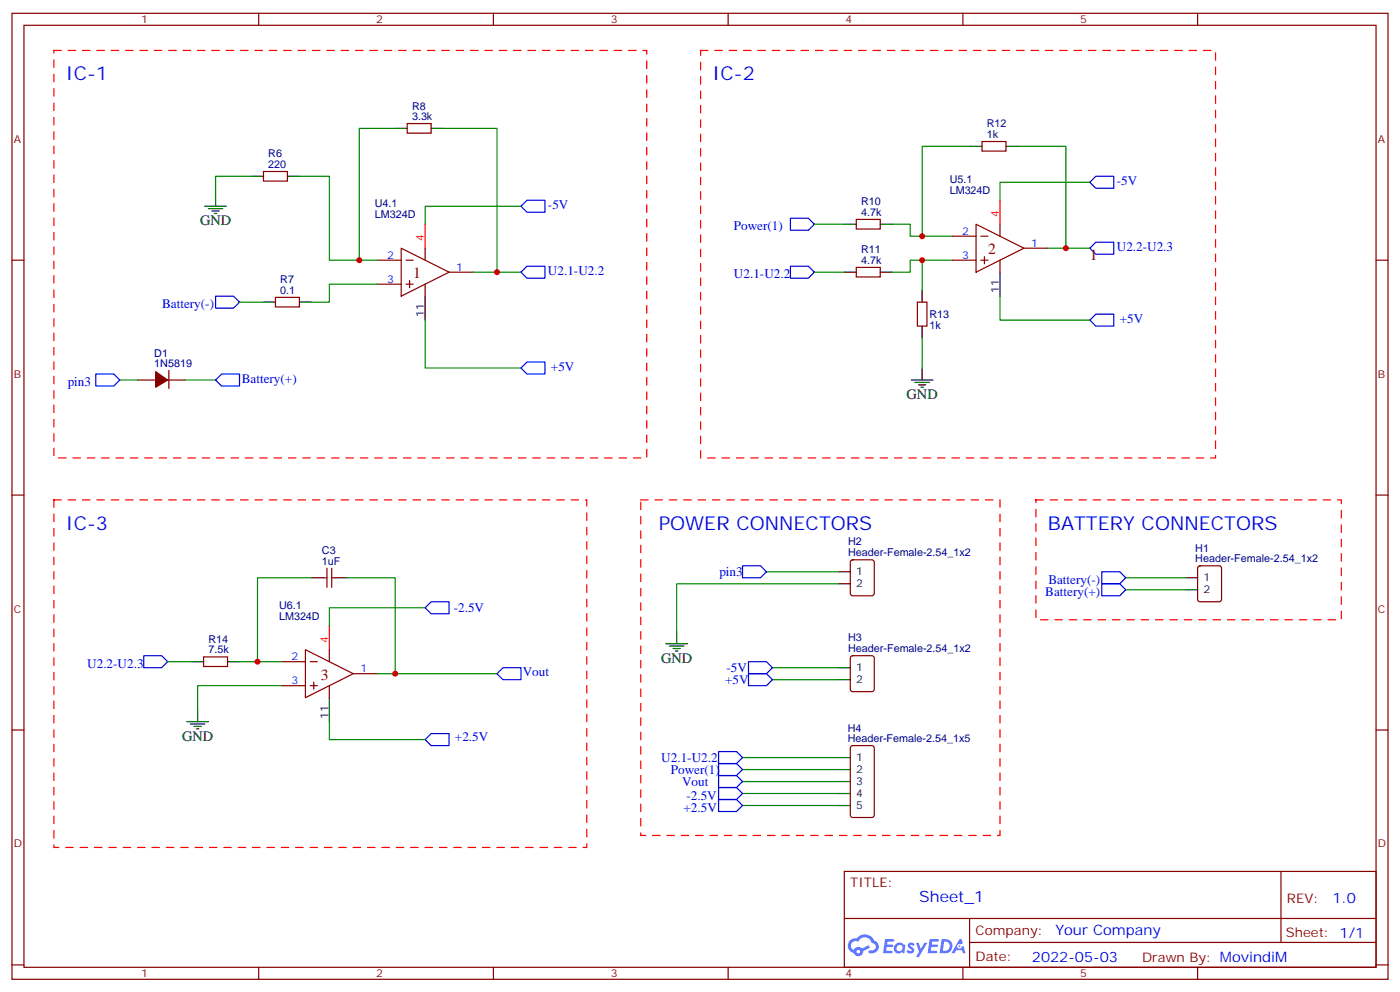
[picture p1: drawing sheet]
<svg xmlns="http://www.w3.org/2000/svg" width="412mm" height="292mm" viewBox="0 0 412 292" stroke-linecap="round" stroke-linejoin="round" font-family="sans-serif">
<g fill="none" stroke="#870000" stroke-width=".35">
<path d="M3.5 3.9h405.4v284.4h-405.4zM7.1 7.4h398.2v277.3h-398.2zM76.2 3.9v3.5M145.3 3.9v3.5M214.5 3.9v3.5M283.6 3.9v3.5M352.8 3.9v3.5M3.5 76.6h3.6M405.3 76.6h3.6M3.5 145.7h3.6M405.3 145.7h3.6M3.5 214.9h3.6"/>
<path d="M405.3 214.9h3.6M248.7 256.5h156.6v28.2h-156.6zM377.3 256.5v20.9M248.7 270.4h156.5M285.6 277.4h119.6M285.6 270.4v14.1M3.5 284h3.6M76.2 284.7v3.6M145.3 284.7v3.6M214.5 284.7v3.6M283.6 284.7v3.6M352.8 284.7v3.6"/>
<path d="M405.3 284h3.6"/>
</g>
<g fill="#5487ff">
<path d="M267.7 277.7a1.22 1.22 0 0 1 1.7 .2l-.4 .6a.47 .47 0 0 0-.3-.4 .47 .47 0 0 0-.5 .2l.1 .2a1.14 1.14 0 0 1 .8 1.8 1.14 1.14 0 0 1-1.9 0l-.2-.2 .5-.6 .7 .5a.29 .29 0 0 0 .3-.3 .29 .29 0 0 0-.2-.3 1.04 1.04 0 0 1-.6-1.7z"/>
<path d="M260.7 276.4h2.4l.3 .2-.2 .5-1.8 .1-.1 .8h1.5l.3 .4-.3 .4h-1.6l-.2 1.1h1.7l.2 .3-.2 .3-2.6 .1z"/>
<path d="M273.8 276.4h2.4l.3 .2-.1 .5-1.8 .1-.2 .8h1.6l.3 .4-.4 .4h-1.6l-.1 1.1h1.7l.2 .3-.2 .3-2.6 .1z"/>
<path d="M282.6 276.4h.7l.3 1.3-.6 .3a.69 .69 0 0 0-1 .3 .69 .69 0 0 0 .4 .9 .69 .69 0 0 0 .9-.6l.5-.2 .6 2.2h-.8l-.2-.9h-1.8l-.5 .9h-.8z"/>
<path d="M269.8 277.5h.8l.6 1.8 1.1-1.8h.9l-2.6 4.2h-.8l.9-1.5z"/>
<path d="M277.4 276.4l-.6 4.2h1.3a2.11 2.11 0 0 0 2.5-2.1 2.11 2.11 0 0 0-2.5-2.1zM278.1 277.2a1.39 1.39 0 0 1 1.7 1.4 1.39 1.39 0 0 1-1.8 1.3h-.3z"/>
<path d="M263.7 278.1a1.54 1.54 0 0 0-.1 2.1 1.54 1.54 0 0 0 2.2 .1l.6 .3 .3-2.3-.2-.3h-.4a1.49 1.49 0 0 0-2.4 .1zM264 279.1a.94 .94 0 0 1 1.8 0 .94 .94 0 0 1-1.8 0z"/>
<path d="M250.4 276.8a2.18 2.18 0 0 0 1.1 3.7 1.44 1.44 0 0 0 1.6 .9 1.44 1.44 0 0 0 1.2-1.4l2-1-.5-.8-1.9 1a1.47 1.47 0 0 0-2.4 .4 1.39 1.39 0 0 1-.7-1.9 1.39 1.39 0 0 1 2-.5 2.12 2.12 0 0 1 2.2-1.3 2.12 2.12 0 0 1 1.9 1.7 1.14 1.14 0 0 1 1.1 1.4 1.14 1.14 0 0 1-1.7 .7 .43 .43 0 0 0-.5 .4 .43 .43 0 0 0 .4 .5 1.98 1.98 0 0 0 2.5-1.2 1.98 1.98 0 0 0-1.2-2.6 3.1 3.1 0 0 0-5.3-.6l-.9 .1zM252.3 280.1a.55 .55 0 0 1 1.1 0 .55 .55 0 0 1-1.1 0z"/>
<circle cx="282.6" cy="278.5" r=".26"/>
</g>
<g fill="none" stroke="#870000" stroke-width=".35">
<path d="M119.9 36.4h7.1v2.8h-7.1zM77.6 50.5h7.1v2.8h-7.1zM289.3 41.7h7v2.8h-7zM111.1 76.6h7.1M118.2 73.1l14.1 7-14.1 7.1zM119.6 76.6h2.1M125.2 73.1v3.5M252.2 64.6h7.1v2.8h-7.1zM252.2 78.7h7.1v2.8h-7.1zM280.5 76.6h7M280.5 69.5h7M287.5 66l14.1 7.1-14.1 7z"/>
<path d="M288.9 76.6h2.1M288.9 69.5h2.1M290 75.5v2.1M294.6 66v3.5M294.6 76.6v3.5M301.6 73.1h7.1M81.1 87.5h7.1v2.8h-7.1zM111.1 83.6h7.1M119.6 83.6h2.1M120.6 82.6v2.1M125.2 83.6v3.6M132.3 80.1h7"/>
<path d="M270.2 88.9h2.8v7.1h-2.8zM40.6 111.9h5.3M49.4 111.9h5.3M49.7 109v5.3M95.2 170.1h1.1M96.3 167.3v5.6M97.7 167.3v5.6M97.7 170.1h1.1M250.7 165l.5-.2h5.6l.7 .4v9.5l-.4 .6-5.9 .1-.7-.5v-9.4zM353 166.8l.5-.3h5.6l.7 .5v9.4l-.4 .7h-5.9l-.7-.4v-9.4zM60 193.4h7v2.8h-7zM82.9 194.8h7.1"/>
<path d="M90 191.2l14.1 7.1-14.1 7.1zM91.4 194.8h2.1M97 191.2v3.6M104.1 198.3h7M250.7 193.2l.5-.2h5.6l.7 .4v9.5l-.4 .6-5.9 .1-.7-.5v-9.4zM82.9 201.8h7.1M91.4 201.8h2.1M92.4 200.8v2.1M97 201.8v3.6M250.7 219.7l.5-.2h5.6l.7 .4v20l-.4 .7h-5.9l-.7-.4v-20z"/>
</g>
<g fill="none" stroke="#000" stroke-width=".35">
<path d="M116.4 37.8h3.5M127 37.8h3.5M63.5 57.2v3.5M74.1 51.9h3.5M84.7 51.9h3.5M285.8 43.1h3.5M296.3 43.1h3.6M60.3 60.7h6.4M61.4 61.4h4.2M62.4 62.1h2.2M63.1 62.8h.8M248.7 66h3.5"/>
<path d="M259.3 66h3.5M77.6 88.9h3.5M88.2 88.9h3.5M125.2 87.2v7M248.7 80.1h3.5M259.3 80.1h3.5M271.6 85.4v3.5M271.6 96v3.5M294.6 80.1v7.1M268.5 111.9h6.3M269.5 112.6h4.3M270.6 113.3h2.1"/>
<path d="M271.3 114h.7M271.6 108.3v3.6M91.7 170.1h3.5M98.8 170.1h3.5M246.9 168.3h3.6M246.9 171.8h3.6M349.2 170.1h3.6M349.2 173.6h3.6M56.4 194.8h3.6M67 194.8h3.6M196.1 189.5h6.4M197.2 190.2h4.2"/>
<path d="M198.3 190.9h2.1M199 191.6h.7M199.3 185.9v3.6M246.9 196.5h3.6M55 212.4h6.4M56.1 213.1h4.2M57.1 213.8h2.2M57.9 214.5h.7M58.2 208.9v3.5M97 205.4v7M246.9 200.1h3.6M246.9 223h3.6"/>
<path d="M246.9 226.5h3.6M246.9 230h3.6M246.9 233.6h3.6M246.9 237.1h3.6"/>
</g>
<g fill="none" stroke="#008700" stroke-width=".35">
<path d="M116.4 37.8h-10.6v38.8M130.5 37.8h15.9v42.3M74.1 51.9h-10.6v5.3M88.2 51.9h8.8v24.7h14.1M285.8 43.1h-14.2v26.4M299.9 43.1h14.1v30M321 53.7h-26.4v5.2M153.5 60.7h-28.3v5.3M239.9 66h8.8M262.8 66h5.3v3.5h12.4M271.6 76.6v8.8M280.5 76.6h-12.4v3.5h-5.3"/>
<path d="M308.7 73.1h12.3M70.6 88.9h7M111.1 83.6h-14.1v5.3h-5.3M125.2 94.2v14.1h28.3M139.3 80.1h14.2M239.9 80.1h8.8M271.6 99.5v8.8M294.6 87.2v7h26.4M35.3 111.9h5.3M54.7 111.9h8.8M91.7 170.1h-15.9v24.7M102.3 170.1h14.1v28.2h-5.3"/>
<path d="M125.2 178.9h-28.2v5.3M225.8 168.3h21.1M246.9 171.8h-47.6v14.1M331.6 173.6h17.6M331.6 170.1h17.6M49.4 194.8h7M70.6 194.8h12.3M116.4 198.3h30M227.5 196.5h19.4M82.9 201.8h-24.7v7.1M97 212.4v5.3h28.2M227.5 200.1h19.4"/>
<path d="M218.7 226.5h28.2M218.7 223h28.2M218.7 237.1h28.2M218.7 233.6h28.2M218.7 230h28.2"/>
</g>
<g fill="none" stroke="#00f" stroke-width=".35">
<path d="M322.8 51.9h5.3v3.5h-5.3l-1.8-1.7zM153.5 60.7l1.7-1.8h5.3v3.6h-5.3zM232.8 78.4h5.3l1.8 1.7-1.8 1.8h-5.3zM232.8 64.2h5.3l1.8 1.8-1.8 1.8h-5.3zM321 73.1l1.8-1.8h5.3v3.5h-5.3zM63.5 87.2h5.3l1.8 1.7-1.8 1.8h-5.3zM153.5 80.1l1.7-1.7h5.3v3.5h-5.3zM321 94.2l1.8-1.7h5.3v3.5h-5.3zM28.2 110.1h5.3l1.8 1.8-1.8 1.7h-5.3zM63.5 111.9l1.8-1.8h5.3v3.5h-5.3zM153.5 108.3l1.7-1.7h5.3v3.5h-5.3zM125.2 178.9l1.8-1.8h5.3v3.6h-5.3z"/>
<path d="M218.7 166.5h5.3l1.8 1.8-1.8 1.8h-5.3zM324.6 171.8h5.2l1.8 1.8-1.8 1.8h-5.2zM324.6 168.3h5.2l1.8 1.8-1.8 1.7h-5.2zM42.3 193h5.3l1.8 1.8-1.8 1.7h-5.3zM148.2 196.5h5.3v3.6h-5.3l-1.8-1.8zM220.5 198.3h5.3l1.7 1.8-1.7 1.7h-5.3zM220.5 194.8h5.3l1.7 1.7-1.7 1.8h-5.3zM125.2 217.7l1.8-1.8h5.3v3.6h-5.3zM211.7 235.3h5.3l1.7 1.8-1.7 1.8h-5.3zM211.7 231.8h5.3l1.7 1.8-1.7 1.7h-5.3zM211.7 221.2h5.3l1.7 1.8-1.7 1.8h-5.3zM211.7 224.8h5.3l1.7 1.7-1.7 1.8h-5.3z"/>
<path d="M211.7 228.3h5.3l1.7 1.7-1.7 1.8h-5.3z"/>
</g>
<path d="M15.9 14.9h174.6v119.9h-174.6zM206.4 14.9h151.7v119.9h-151.7zM15.9 147.1h157v102.3h-157zM188.7 147.1h105.9v98.8h-105.9zM305.2 147.1h89.9v35.3h-89.9z" fill="none" stroke="#f00" stroke-width=".35" stroke-dasharray="2.1 2.1"/>
<path d="M294.6 58.9v7.1M125.2 66v7.1M97 184.2v7" fill="none" stroke="#f00" stroke-width=".35"/>
<path d="M45.9 109.4l3.5 2.5-3.5 2.1z" fill="#870000" stroke="#870000" stroke-width=".35"/>
<g fill="#c00">
<circle cx="116.4" cy="198.3" r=".88"/>
<circle cx="75.8" cy="194.8" r=".88"/>
<circle cx="146.4" cy="80.1" r=".88"/>
<circle cx="271.6" cy="76.6" r=".88"/>
<circle cx="271.6" cy="69.5" r=".88"/>
<circle cx="314" cy="73.1" r=".88"/>
<circle cx="105.8" cy="76.6" r=".88"/>
</g>
<g font-size="5.6" fill="#00f">
<text x="19.4" y="23.7">IC-1</text>
<text x="209.9" y="23.7">IC-2</text>
<text x="19.4" y="156">IC-3</text>
<text x="194" y="156">POWER CONNECTORS</text>
<text x="308.7" y="156">BATTERY CONNECTORS</text>
</g>
<g font-size="4.6" fill="#800">
<text x="291" y="74.8">2</text>
<text x="321" y="76.6">1</text>
<text x="121.7" y="81.9">1</text>
<text x="94.5" y="200.1">3</text>
</g>
<text font-size="4.6" fill="#00f" x="270.8" y="265.5">Sheet_1</text>
<g font-size="4.2">
<text x="58.9" y="66.4">GND</text>
<text x="267.1" y="117.5">GND</text>
<text x="194.7" y="195.1">GND</text>
<text x="53.6" y="218.1">GND</text>
</g>
<g font-size="4.2" fill="#00f">
<text x="392.5" y="265.8">1.0</text>
<text x="310.9" y="275.3">Your Company</text>
<text x="304" y="283.1">2022-05-03</text>
</g>
<g font-size="3.9" fill="#00f">
<text x="329" y="54.5">-5V</text>
<text x="161.4" y="61.6">-5V</text>
<text x="216.2" y="67.8">Power(1)</text>
<text x="329" y="73.9">U2.2-U2.3</text>
<text x="161.4" y="81">U2.1-U2.2</text>
<text x="216.2" y="81.9">U2.1-U2.2</text>
<text x="47.8" y="90.7">Battery(-)</text>
<text x="329.9" y="95.1">+5V</text>
<text x="19.9" y="113.5">pin3</text>
<text x="71.2" y="112.6">Battery(+)</text>
<text x="162.3" y="109.2">+5V</text>
<text x="211.9" y="169.6">pin3</text>
<text x="308.8" y="171.8">Battery(-)</text>
<text x="307.9" y="175.4">Battery(+)</text>
<text x="133.7" y="180.2">-2.5V</text>
<text x="25.7" y="196.5">U2.2-U2.3</text>
<text x="214" y="197.8">-5V</text>
<text x="154" y="199">Vout</text>
<text x="213.6" y="201.3">+5V</text>
<text x="134" y="218">+2.5V</text>
<text x="194.8" y="224.3">U2.1-U2.2</text>
<text x="197.6" y="227.8">Power(1)</text>
<text x="200.9" y="231.4">Vout</text>
<text x="201.3" y="238.9">+2.5V</text>
<text x="202.2" y="235.3">-2.5V</text>
</g>
<g font-size="3.9" fill="#800">
<text x="250.5" y="261.1">TITLE:</text>
<text x="379.1" y="265.8">REV:</text>
<text x="287.4" y="275.3">Company:</text>
<text x="378.7" y="275.9">Sheet: 1/1</text>
<text x="287.4" y="283">Date:</text>
<text x="336.4" y="283.1">Drawn By: MovindiM</text>
</g>
<g font-size="3.2" fill="#800">
<text x="41.6" y="6.9">1</text>
<text x="110.8" y="6.9">2</text>
<text x="179.9" y="6.9">3</text>
<text x="249.1" y="6.9">4</text>
<text x="318.2" y="6.9">5</text>
<text x="4.1" y="42">A</text>
<text x="405.9" y="42">A</text>
<text x="4.1" y="111.2">B</text>
<text x="405.9" y="111.2">B</text>
<text x="4.1" y="180.3">C</text>
<text x="405.9" y="180.3">C</text>
<text x="4.1" y="249.4">D</text>
<text x="405.9" y="249.4">D</text>
<text x="41.6" y="287.7">1</text>
<text x="110.8" y="287.7">2</text>
<text x="179.9" y="287.7">3</text>
<text x="249.1" y="287.7">4</text>
<text x="318.2" y="287.7">5</text>
</g>
<g font-size="3.2" fill="#000080">
<text x="121.4" y="35.3">3.3k</text>
<text x="121.4" y="32.2">R8</text>
<text x="290.7" y="40.6">1k</text>
<text x="290.7" y="37.5">R12</text>
<text x="79" y="46.3">R6</text>
<text x="79" y="49.4">220</text>
<text x="279.8" y="54">U5.1</text>
<text x="279.8" y="57.2">LM324D</text>
<text x="110.4" y="64.2">LM324D</text>
<text x="110.4" y="61">U4.1</text>
<text x="253.7" y="63.5">4.7k</text>
<text x="253.7" y="60.5">R10</text>
<text x="253.7" y="77.6">4.7k</text>
<text x="253.7" y="74.6">R11</text>
<text x="82.6" y="83.4">R7</text>
<text x="82.6" y="86.5">0.1</text>
<text x="273.8" y="93.6">R13</text>
<text x="273.8" y="96.8">1k</text>
<text x="45.4" y="108">1N5819</text>
<text x="45.4" y="105">D1</text>
<text x="249.8" y="160.5">H2</text>
<text x="94.8" y="166.2">1uF</text>
<text x="94.8" y="163.2">C3</text>
<text x="249.8" y="163.7">Header-Female-2.54_1x2</text>
<text x="352.1" y="165.5">Header-Female-2.54_1x2</text>
<text x="352.1" y="162.5">H1</text>
<text x="82.2" y="179.2">U6.1</text>
<text x="82.2" y="182.4">LM324D</text>
<text x="61.4" y="189.2">R14</text>
<text x="249.8" y="191.9">Header-Female-2.54_1x2</text>
<text x="249.8" y="188.7">H3</text>
<text x="61.4" y="192.3">7.5k</text>
<text x="249.7" y="215.4">H4</text>
<text x="249.7" y="218.4">Header-Female-2.54_1x5</text>
</g>
<g font-size="3.2" fill="#f00">
<text x="294.2" y="63.9" transform="rotate(-90 294.2 63.9)">4</text>
<text x="124.9" y="70.9" transform="rotate(-90 124.9 70.9)">4</text>
<text x="96.7" y="189.1" transform="rotate(-90 96.7 189.1)">4</text>
</g>
<g font-size="3.2" fill="#00f">
<text x="283.4" y="69.2">2</text>
<text x="114" y="76.2">2</text>
<text x="283.4" y="76.2">3</text>
<text x="303.7" y="72.7">1</text>
<text x="114" y="83.3">3</text>
<text x="134.4" y="79.8">1</text>
<text x="85.8" y="194.4">2</text>
<text x="106.2" y="197.9">1</text>
<text x="85.8" y="201.5">3</text>
</g>
<g font-size="3.2">
<text x="294.2" y="86.3" transform="rotate(-90 294.2 86.3)">11</text>
<text x="124.9" y="93.3" transform="rotate(-90 124.9 93.3)">11</text>
<text x="252.2" y="169.4">1</text>
<text x="252.2" y="172.9">2</text>
<text x="354.5" y="171.1">1</text>
<text x="354.5" y="174.7">2</text>
<text x="252.2" y="197.6">1</text>
<text x="252.2" y="201.1">2</text>
<text x="96.7" y="211.5" transform="rotate(-90 96.7 211.5)">11</text>
<text x="252.2" y="224">1</text>
<text x="252.2" y="227.6">2</text>
<text x="252.2" y="231.1">3</text>
<text x="252.2" y="234.6">4</text>
<text x="252.2" y="238.2">5</text>
</g>
</svg>
